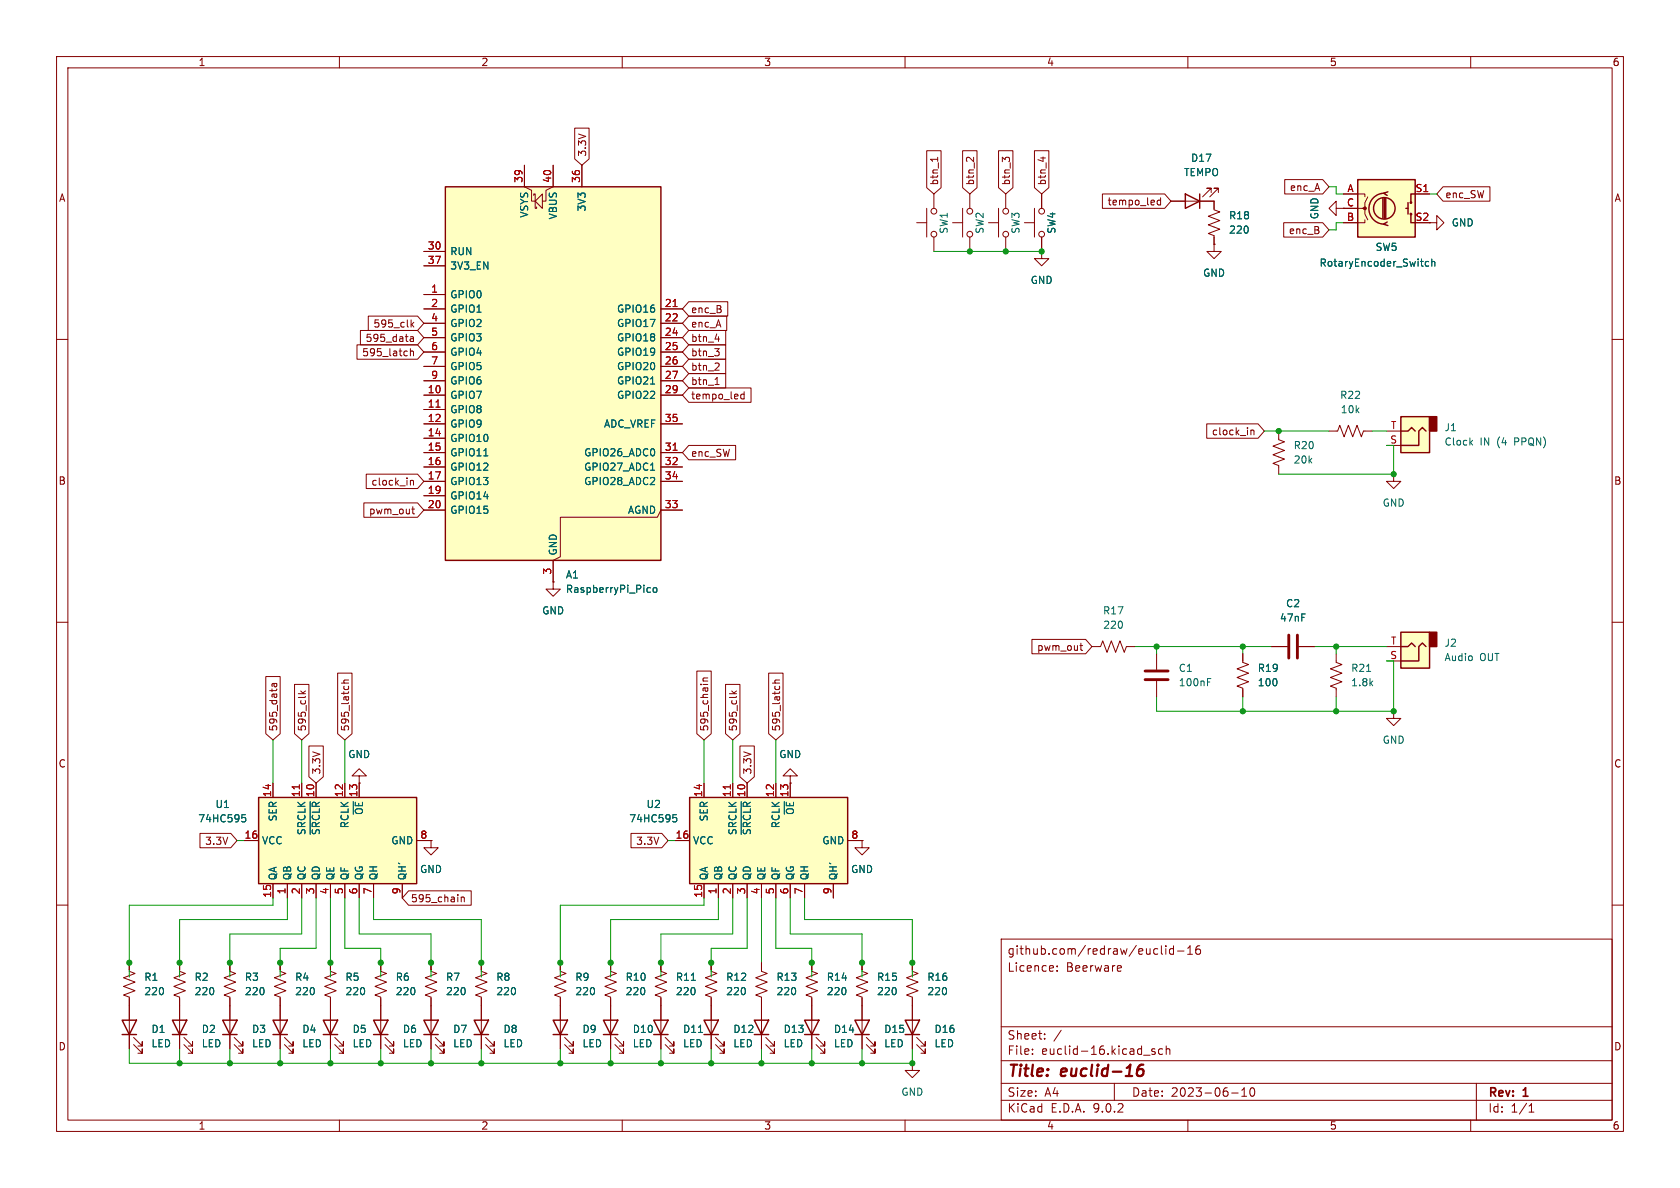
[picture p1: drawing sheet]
<svg xmlns="http://www.w3.org/2000/svg" width="297mm" height="210mm" viewBox="0 0 297 210" stroke-linecap="round" stroke-linejoin="round" font-family="sans-serif">
<g fill="none" stroke="#840000" stroke-width=".18">
<path d="M10 10h277v190h-277zM12 12h273v186h-273zM60 10v2M110 10v2M160 10v2M210 10v2M260 10v2M162.1 39.4h1.7M163.8 36.8v5.1M165.1 34.3v2.5M165.1 41.9v2.6M10 60h2"/>
<path d="M285 60h2M10 110h2M285 110h2M10 160h2M177 166h108v32h-108zM186.9 171.6v.1M186.9 170.8v.1M198 170.7l.2 .4-.7 .1M198.2 171.6l-.2 .1M205.3 167.2v1.3l.2 .2M206.1 167.2v.1M206.1 167.7v1"/>
<path d="M207.5 167.2v1.5M207.5 167.8l-.5-.1-.3 .3v.4l.2 .2h.6M208.2 168.1h1.1M210 168.7h.8M210 167.6l.4-.4v1.5M212.1 167.2a.59 .59 0 0 0-.7 .6v.6l.1 .2 .5 .1 .2-.1v-.5l-.1-.3h-.4l-.3 .3M285 160h2M60 198v2M110 198v2M160 198v2M177 194.5h108M177 191.5h108"/>
<path d="M177 187.5h108M177 181.5h108M182.5 186.3v.1M182.5 185.5v.1M184.7 183.6v.1M184.7 182.8v.1M187.6 182.1l-1.3 2M197 191.5v3M202.2 186.5h1.1M204.2 185.5l-.4-.1-.2 .2 .1 .2 .5 .2v.3h-.6M205.5 185.5l-.4-.1-.3 .3v.4l.2 .2h.5M206.2 185.5l.2-.1 .3 .1 .1 .9"/>
<path d="M206.2 184.9v1.5M210 198v2M217.7 193.2h1.2M219.5 193.8h.9M219.5 192.7l.5-.4v1.5M221.1 192.4l.2-.1a.81 .81 0 0 1 .6 .6 .81 .81 0 0 1-.3 .8l-.1 .1a.81 .81 0 0 1-.4-1.4zM260 198v2M261 191.5v6.5M270.3 196.6h.9M270.3 195.5l.4-.4v1.5"/>
<circle cx="165.1" cy="37.3" r=".51"/>
<circle cx="165.1" cy="41.4" r=".51"/>
</g>
<path d="M202.1 188.2a.91 .91 0 0 0-1 .9l-.1 .7 .1 .3a.66 .66 0 0 0 1-.3l.1-.4-.2-.3a.66 .66 0 0 0-1 .3" fill="none" stroke="#840000" stroke-width=".4"/>
<path d="M240 31.8h10.2v10.1h-10.2z" fill="#ffffc2"/>
<g fill="none" stroke="#840000" stroke-width=".25">
<path d="M240 31.8h10.2v10.1h-10.2zM244.5 35.1v3.5M244.7 34.2a2.73 2.73 0 0 0-2.7 2.7 2.73 2.73 0 0 0 2.7 2.7M244.7 35.1v3.5M245 35.1v3.5M245.2 39.2l-.6 .4 .8 .3M245.4 33.9l-.8 .3 .6 .3M248.5 36.8h.4M248.9 35.8v2M249.4 37.8v1.6h.8M250.2 34.3h-.8v1.5M66 180.3h2.6l-1.3 2.6z"/>
<path d="M66 182.9h2.6M74.9 180.3h2.6l-1.3 2.6zM74.9 182.9h2.6"/>
<circle cx="244.7" cy="36.8" r="1.9"/>
<circle cx="249.4" cy="35.8" r=".13"/>
<circle cx="249.4" cy="37.8" r=".13"/>
</g>
<g fill="none" stroke="#840000" stroke-width=".18">
<path d="M237.5 34.3h3.8v.5M237.5 36.8h3.8v1l.5 1.1M241.3 38.9v.5h-3.8M241.8 34.8l-.5 1v1h-.5M250.2 34.3h2.5M63.5 137.2h1.3l-1.3-1.3-1.3 1.3h1.3v1.2M63.5 138.4h.1M67.3 170.2v1.5l1 .4-2 .7 2 .8-2 .8 2 .7-2 .8 1 .4v9.1M76.2 170.2v1.5l1 .4-2 .7 2 .8-2 .8 2 .7-2 .8 1 .4v9.1M85.1 170.2v1.5l1 .4-2 .7 2 .8-2 .8 2 .7-2 .8 1 .4v1.5M68.1 184.7l1.5 1.5v-.8v.8h-.8M68.1 183.4l1.5 1.5v-.7v.7h-.8"/>
<path d="M77 184.7l1.5 1.5v-.8v.8h-.8M77 183.4l1.5 1.5v-.7v.7h-.8"/>
</g>
<circle cx="241.3" cy="36.8" r=".25" fill="#840000" stroke="#840000" stroke-width=".18"/>
<path d="M252.6 46.3l-.4-.1-.2 .3 .1 .5h.5M253.1 46.3l.2-.1 .3 .1 .1 .8M253.1 45.8v1.3" fill="none" stroke="#006464" stroke-width=".18"/>
<path d="M78.7 33h38.1v66.1h-38.1z" fill="#ffffc2"/>
<path d="M78.7 33h38.1v66.1h-38.1zM39.4 180.3h2.5l-1.3 2.6zM39.4 182.9h2.5M48.3 180.3h2.5l-1.3 2.6zM48.3 182.9h2.5" fill="none" stroke="#840000" stroke-width=".25"/>
<g fill="none" stroke="#840000" stroke-width=".18">
<path d="M92.7 29.2v3.8l1.3 .7v1.9h.6M94.4 34.5v-.2h.2v2.5h.3v-.2M94.6 35.6l1.3-1.3v2.5zM97.8 29.2v3.8l-1.3 .7v1.9h-.6M102.9 29.2v3.8M74.9 44.5h3.8M74.9 47h3.8M74.9 52.1h3.8M74.9 54.6h3.8M74.9 57.2h3.8M74.9 59.7h3.8M116.8 54.6h3.8"/>
<path d="M116.8 57.2h3.8M116.8 59.7h3.8M74.9 62.2h3.8M74.9 64.8h3.8M74.9 67.3h3.8M74.9 69.9h3.8M74.9 72.4h3.8M74.9 74.9h3.8M74.9 77.5h3.8M116.8 62.2h3.8M116.8 64.8h3.8M116.8 67.3h3.8"/>
<path d="M116.8 69.9h3.8M116.8 74.9h3.8M226.1 76.2v1.5l1 .4-2.1 .8 2.1 .7-2.1 .8 2.1 .8-2.1 .7 1.1 .4v1.5M234.9 76.2h1.6l.4-1 .7 2 .8-2 .7 2 .8-2 .8 2 .3-1h1.6M74.9 80h3.8M74.9 82.6h3.8M74.9 85.1h3.8M74.9 87.6h3.8M74.9 90.2h3.8M116.8 80h3.8M116.8 82.6h3.8M116.8 85.1h3.8"/>
<path d="M120.6 90.2h-3.8l-.6 1.2h-17.1v7l-1.3 .7v3.8M97.8 102.9v1.2h1.3l-1.3 1.3-1.3-1.3h1.3M97.8 102.9h.1M219.7 115.6v1.5l1 .4-2 .7 2 .8-2 .8 2 .7-2 .8 1 .4v1.5M224.8 114.3h2.8M229.6 114.3h2.8M40.6 170.2v1.5l1.1 .4-2.1 .7 2.1 .8-2.1 .8 2.1 .7-2.1 .8 1 .4v9.1M49.5 170.2v1.5l1 .4-2 .7 2 .8-2 .8 2 .7-2 .8 1 .4v9.1M41.4 184.7l1.5 1.5v-.8v.8h-.7M41.4 183.4l1.5 1.5v-.7v.7h-.7M50.3 184.7l1.5 1.5v-.8v.8h-.7M50.3 183.4l1.5 1.5v-.7v.7h-.7"/>
</g>
<path d="M119 54.2h.7M77.1 72h.7M119 79.6h.7" fill="none" stroke="#a90000" stroke-width=".18"/>
<path d="M115 67.9h.7M85.5 80.6h.8M115 83.1h.7M114.6 103.9h.4M115 104.7h-.4M115.6 103.9h.3l.2 .2v.4l-.2 .2h-.3l-.1-.2z" fill="none" stroke="#006464" stroke-width=".18"/>
<path d="M227.8 112.3v4M229.4 112.3v4" fill="none" stroke="#840000" stroke-width=".51"/>
<path d="M247.6 111.8h5.1v6.3h-5.1z" fill="#ffffc2"/>
<path d="M252.7 111.8h1.3v2.5h-1.3z" fill="#840000" stroke="#840000" stroke-width=".25"/>
<path d="M209.5 34.3l2.6 1.3-2.6 1.2zM212.1 34.3v2.5M247.6 111.8h5.1v6.3h-5.1zM247.6 114.3h1.3l.7-.6 .6 .6M252.1 114.3l-.6-.6-.7 .6v2.5h-3.2" fill="none" stroke="#840000" stroke-width=".25"/>
<g fill="none" stroke="#840000" stroke-width=".18">
<path d="M168.4 39.4h1.8M170.2 36.8v5.1M171.4 34.3v2.5M207 35.6h7.6v1.5l1 .4-2 .7 2 .8-2 .8 2 .7-2 .8 1 .4v1.5M214.1 34v-.7h-.7h.7l-1.5 1.5M215.4 34v-.7h-.8h.8l-1.5 1.5M236.2 36.8v-1.2l-1.3 1.2 1.3 1.3v-1.3h1.3M171.4 41.9v2.6M214.6 43.2v1.3h1.3l-1.3 1.2-1.2-1.2h1.2M214.6 43.2h.1M245.1 116.8h2.5M245.1 114.3h2.5"/>
<circle cx="171.5" cy="37.3" r=".51"/>
<circle cx="171.5" cy="41.4" r=".51"/>
</g>
<path d="M121.9 141h28v15.2h-28z" fill="#ffffc2"/>
<path d="M121.9 141h28v15.2h-28zM21.6 180.3h2.5l-1.2 2.6zM21.6 182.9h2.5M30.5 180.3h2.5l-1.3 2.6zM30.5 182.9h2.5M124.5 180.3h2.5l-1.3 2.6zM124.5 182.9h2.5M133.3 180.3h2.6l-1.3 2.6zM133.3 182.9h2.6M142.2 180.3h2.6l-1.3 2.6zM142.2 182.9h2.6" fill="none" stroke="#840000" stroke-width=".25"/>
<g fill="none" stroke="#840000" stroke-width=".18">
<path d="M174.8 39.4h1.7M176.5 36.8v5.1M177.8 34.3v2.5M181.1 39.4h1.8M182.9 36.8v5.1M184.1 34.3v2.5M252.7 39.4h1.3v-1.3l1.3 1.3-1.3 1.2v-1.2M177.8 41.9v2.6M184.1 44.5v1.2h1.3l-1.3 1.3-1.2-1.3h1.2M184.1 44.5h.1M184.1 41.9v2.6M246.4 83.8v1.3h1.2l-1.2 1.3-1.3-1.3h1.3"/>
<path d="M246.4 83.8h.1M124.5 138.4v2.6M129.5 138.4v2.6M132.1 138.4v2.6M137.2 138.4v2.6M139.7 138.4v2.6M76.2 148.6v1.3h1.3l-1.3 1.2-1.3-1.2h1.3M76.2 148.6h.1M119.4 148.6h2.5M124.5 156.2v2.6M127 156.2v2.6M129.5 156.2v2.6"/>
<path d="M132.1 156.2v2.6M134.6 156.2v2.6M137.2 156.2v2.6M139.7 156.2v2.6M142.2 156.2v2.6M147.3 156.2v2.6M149.9 148.6h2.5M22.9 170.2v1.5l1 .4-2.1 .7 2.1 .8-2.1 .8 2.1 .7-2.1 .8 1.1 .4v9.1M31.7 170.2v1.5l1.1 .4-2.1 .7 2.1 .8-2.1 .8 2.1 .7-2.1 .8 1 .4v9.1M99.1 170.2v1.5l1 .4-2.1 .7 2.1 .8-2.1 .8 2.1 .7-2.1 .8 1.1 .4v1.5M107.9 170.2v1.5l1.1 .4-2.1 .7 2.1 .8-2.1 .8 2.1 .7-2.1 .8 1 .4v1.5M125.7 170.2v1.5l1 .4-2 .7 2 .8-2 .8 2 .7-2 .8 1 .4v9.1"/>
<path d="M134.6 170.2v1.5l1 .4-2 .7 2 .8-2 .8 2 .7-2 .8 1 .4v9.1M143.5 170.2v1.5l1 .4-2 .7 2 .8-2 .8 2 .7-2 .8 1 .4v9.1M23.6 184.7l1.5 1.5v-.8v.8h-.7M23.6 183.4l1.5 1.5v-.7v.7h-.7M32.5 184.7l1.5 1.5v-.8v.8h-.7M32.5 183.4l1.5 1.5v-.7v.7h-.7M126.5 184.7l1.5 1.5v-.8v.8h-.7M126.5 183.4l1.5 1.5v-.7v.7h-.7M135.4 184.7l1.5 1.5v-.8v.8h-.8M135.4 183.4l1.5 1.5v-.7v.7h-.8M144.3 184.7l1.5 1.5v-.8v.8h-.8M144.3 183.4l1.5 1.5v-.7v.7h-.8"/>
<circle cx="177.8" cy="37.3" r=".51"/>
<circle cx="184.2" cy="37.3" r=".51"/>
<circle cx="177.8" cy="41.4" r=".51"/>
<circle cx="184.2" cy="41.4" r=".51"/>
</g>
<path d="M129.1 138.7v.8" fill="none" stroke="#a90000" stroke-width=".18"/>
<path d="M119 144h.6M119.1 144.5h.3l.3 .2-.1 .5-.5 .1M131 141.7v5.8" fill="none" stroke="#006464" stroke-width=".18"/>
<path d="M247.6 73.7h5.1v6.3h-5.1z" fill="#ffffc2"/>
<path d="M252.7 73.7h1.3v2.5h-1.3z" fill="#840000" stroke="#840000" stroke-width=".25"/>
<g fill="none" stroke="#840000" stroke-width=".25">
<path d="M247.6 73.7h5.1v6.3h-5.1zM247.6 76.2h1.3l.7-.6 .6 .6M252.1 76.2l-.6-.6-.7 .6v2.5h-3.2M57.1 180.3h2.6l-1.3 2.6zM57.1 182.9h2.6M83.8 180.3h2.6l-1.3 2.6zM83.8 182.9h2.6M97.8 180.3h2.5l-1.2 2.6zM97.8 182.9h2.5M106.7 180.3h2.5l-1.3 2.6zM106.7 182.9h2.5M151.1 180.3h2.6l-1.3 2.6z"/>
<path d="M151.1 182.9h2.6M160 180.3h2.6l-1.3 2.6zM160 182.9h2.6"/>
</g>
<g fill="none" stroke="#840000" stroke-width=".18">
<path d="M245.1 78.7h2.5M245.1 76.2h2.5M193 114.3h1.6l.3-1 .8 2 .8-2 .7 2 .8-2 .8 2 .3-1h1.6M204.5 115.6v2.8M236.2 115.6v1.5l1 .4-2 .7 2 .8-2 .8 2 .7-2 .8 1 .4v1.5M139.7 137.2h1.3l-1.3-1.3-1.3 1.3h1.3v1.2M139.7 138.4h.1M204.5 120.4v2.8M246.4 125.7v1.3h1.2l-1.2 1.3-1.3-1.3h1.3M246.4 125.7h.1M152.4 148.6v1.3h1.3l-1.3 1.2-1.3-1.2h1.3M152.4 148.6h.1"/>
<path d="M58.4 170.2v1.5l1 .4-2 .7 2 .8-2 .8 2 .7-2 .8 1 .4v9.1M85.1 177.8v7.6M99.1 177.8v7.6M107.9 177.8v7.6M152.4 170.2v1.5l1 .4-2 .7 2 .8-2 .8 2 .7-2 .8 1 .4v9.1M161.3 170.2v1.5l1 .4-2 .7 2 .8-2 .8 2 .7-2 .8 1 .4v9.1M59.2 184.7l1.5 1.5v-.8v.8h-.8M59.2 183.4l1.5 1.5v-.7v.7h-.8M85.9 184.7l1.5 1.5v-.8v.8h-.8M85.9 183.4l1.5 1.5v-.7v.7h-.8M99.8 184.7l1.5 1.5v-.8v.8h-.7M99.8 183.4l1.5 1.5v-.7v.7h-.7"/>
<path d="M108.7 184.7l1.5 1.5v-.8v.8h-.7M108.7 183.4l1.5 1.5v-.7v.7h-.7M153.2 184.7l1.5 1.5v-.8v.8h-.8M153.2 183.4l1.5 1.5v-.7v.7h-.8M161.3 188v1.2h1.3l-1.3 1.3-1.3-1.3h1.3M161.3 188h.1M162.1 184.7l1.5 1.5v-.8v.8h-.8M162.1 183.4l1.5 1.5v-.7v.7h-.8"/>
</g>
<path d="M260 78.2l.3 .5M260.3 77.8l-.4 .5M213.5 120h.6M241.6 118.7h.7M213.5 120.6h.4" fill="none" stroke="#006464" stroke-width=".18"/>
<path d="M202.4 118.6h4.1M202.4 120.1h4.1" fill="none" stroke="#840000" stroke-width=".51"/>
<path d="M45.7 141h28v15.2h-28z" fill="#ffffc2"/>
<path d="M45.7 141h28v15.2h-28zM115.6 180.3h2.5l-1.3 2.6zM115.6 182.9h2.5" fill="none" stroke="#840000" stroke-width=".25"/>
<g fill="none" stroke="#840000" stroke-width=".18">
<path d="M92.7 29.2v3.8M97.8 29.2v3.8M101.6 22.7h2.5v5.4l-1.2 1.1-1.3-1.1zM102.9 29.2v3.8M163.8 26.6h2.6v6.6l-1.3 1.1-1.3-1.1zM165.8 27.8v.7M165.8 28.2h-1.3l.2 .1M170.2 26.6h2.5v6.6l-1.3 1.1-1.2-1.1zM172.1 27.8v.8l-.7-.7-.3-.1-.2 .1M176.5 26.6h2.6v6.6l-1.3 1.1-1.3-1.1zM177.7 28.2l-.5-.4v.8M177.7 27.9l.2-.1 .5 .1"/>
<path d="M182.9 26.6h2.5v6.6l-1.3 1.1-1.2-1.1zM184.1 34.3v2.5M184.4 27.7v.8M194.9 34.3h11l1.1 1.3-1.1 1.2h-11zM205.2 35v1.2M205.2 35.4h-.4l-.2 .2 .1 .6h.5M207 35.6h2.5M212.1 35.6h2.5v1.2M226.9 39.4h6.9l1.1 1.2-1.1 1.3h-6.9zM227.1 31.7h6.7l1.1 1.3-1.1 1.3h-6.7zM237.5 34.3h2.5M237.5 36.8h2.5"/>
<path d="M237.5 39.4h2.5M250.2 34.3h2.5M255.1 33h8.3v2.6h-8.3l-1.1-1.3zM63.7 58.4h10.1l1.1 1.3-1.1 1.3h-10.1zM65.1 55.9h8.7l1.1 1.3-1.1 1.2h-8.7zM72.6 59.6h.4l.1 .8M72.7 56.6v1.2M72.8 57.3l.4 .5M73.1 59.8l-.4 .1-.2 .2 .2 .3 .4-.1M73.2 57l-.5 .5M74.9 44.5h3.8M74.9 47h3.8"/>
<path d="M74.9 52.1h3.8M74.9 54.6h3.8M74.9 57.2h3.8M74.9 59.7h3.8M116.8 54.6h3.8M116.8 57.2h3.8M116.8 59.7h3.8M121.8 58.4h6.5v2.6h-6.5l-1.2-1.3zM121.8 53.3h6.9v2.6h-6.9l-1.2-1.3zM121.8 55.9h6.7v2.5h-6.7l-1.2-1.2zM126.4 59.9h.8M184.1 44.5h.1"/>
<path d="M184.1 41.9v2.6M214.6 43.2h.1M214.6 41.9v1.3M63.1 61h10.7l1.1 1.2-1.1 1.3h-10.7zM72.6 61.6v1.3M72.6 62.2l.1-.1h.3l.1 .8M74.9 62.2h3.8M74.9 64.8h3.8M74.9 67.3h3.8M74.9 69.9h3.8M74.9 72.4h3.8M74.9 74.9h3.8"/>
<path d="M74.9 77.5h3.8M116.8 62.2h3.8M116.8 64.8h3.8M116.8 67.3h3.8M116.8 69.9h3.8M116.8 74.9h3.8M121.8 61h6.5v2.5h-6.5l-1.2-1.3zM121.8 68.6h11v2.5h-11l-1.2-1.2zM121.8 63.5h6.5v2.5h-6.5l-1.2-1.2zM121.8 66h6.5v2.6h-6.5l-1.2-1.3zM121.8 78.7h8.3v2.6h-8.3l-1.2-1.3zM126.4 61.6h.7l-.4 .5"/>
<path d="M126.4 68h.7M126.7 66.9l.1-.2v1.3M127 62.2l.1 .2-.1 .4M127 64.2l.1 .2v.3l-.7 .7h.7M131.6 69.3v1.2M131.6 69.7h-.4l-.3 .2 .2 .6h.5M213.3 74.9h9.1l1.1 1.3-1.1 1.3h-9.1zM221.1 76v.9M221.1 76.1l.2-.1 .3 .1 .1 .8M64.3 88.9h9.5l1.1 1.3-1.1 1.2h-9.5zM64.7 83.8h9.1l1.1 1.3-1.1 1.3h-9.1zM72.6 84.9v.9"/>
<path d="M72.6 85l.1-.1 .3 .1 .1 .8M72.8 90h.5M73 89.6v1.1l.3 .1M74.9 80h3.8M74.9 82.6h3.8M74.9 85.1h3.8M74.9 87.6h3.8M74.9 90.2h3.8M97.8 99.1v3.8M116.8 80h3.8M116.8 82.6h3.8M116.8 85.1h3.8"/>
<path d="M116.8 90.2h3.8M47 119.6h2.5v10.1l-1.2 1.1-1.3-1.1zM59.7 119h2.5v10.7l-1.2 1.1-1.3-1.1zM97.8 102.9h.1M123.2 118.6h2.5v11.1l-1.2 1.1-1.3-1.1zM125.1 119.8l-.8 .1v.3l.1 .2M135.9 119h2.5v10.7l-1.2 1.1-1.3-1.1zM182.4 113h9.5l1.1 1.3-1.1 1.3h-9.5zM190.9 114.1h.5M191.1 113.7v1.1l.3 .2M219.7 115.6v1.2M224.8 114.3h2.8"/>
<path d="M229.6 114.3h2.8M48.3 138.4v2.6M48.4 120.8v.4l.2 .2 .3-.2v-.4M48.9 120.8l-.8 .1v.5M52.1 121h2.5v8.7l-1.3 1.1-1.2-1.1zM52.7 122.6h1.3M53.2 122.1l.4 .5M53.3 138.4v2.6M54 122.1l-.5 .4M54.6 131.9h2.6v5.4l-1.3 1.1-1.3-1.1zM55.9 138.4v2.6M60.4 120.8h1.2"/>
<path d="M61 138.4v2.6M61.6 120.2l-.8 .1v.3l.1 .2M63.5 138.4h.1M63.5 138.4v2.6M124.3 120.4h.8M124.5 138.4v2.6M128.3 121h2.5v8.7l-1.3 1.1-1.2-1.1zM128.9 122.6h1.3M129.4 122.1l.4 .5M129.5 138.4v2.6M130.2 122.1l-.5 .4M130.8 131.9h2.6v5.4l-1.3 1.1-1.3-1.1z"/>
<path d="M132.1 138.4v2.6M136.6 120.8h1.2M137.2 138.4v2.6M137.8 120.2l-.8 .1v.3l.1 .2M139.7 138.4h.1M139.7 138.4v2.6M219.7 121.9v1.3M35.4 147.3h5.4l1.1 1.3-1.1 1.3h-5.4zM43.2 148.6h2.5M48.3 156.2v2.6M50.8 156.2v2.6M53.3 156.2v2.6"/>
<path d="M55.9 156.2v2.6M58.4 156.2v2.6M61 156.2v2.6M63.5 156.2v2.6M66 156.2v2.6M71.1 156.2v2.6M72.2 157.5h11.1v2.5h-11.1l-1.1-1.2zM73.7 148.6h2.5M76.2 148.6h.1M81.5 158.7l.2-.1h.3l.1 .8M81.5 158.6v.8M111.6 147.3h5.4l1.1 1.3-1.1 1.3h-5.4z"/>
<path d="M119.4 148.6h2.5M124.5 156.2v2.6M127 156.2v2.6M129.5 156.2v2.6M132.1 156.2v2.6M134.6 156.2v2.6M137.2 156.2v2.6M139.7 156.2v2.6M142.2 156.2v2.6M147.3 156.2v2.6M149.9 148.6h2.5M152.4 148.6h.1"/>
<path d="M22.9 170.2v1.3M22.9 176.5v3.8M31.7 170.2v1.3M31.7 176.5v3.8M40.6 170.2v1.3M40.6 176.5v3.8M49.5 170.2v1.3M49.5 176.5v3.8M58.4 170.2v1.3M58.4 176.5v3.8M67.3 170.2v1.3M67.3 176.5v3.8"/>
<path d="M76.2 170.2v1.3M76.2 176.5v3.8M85.1 170.2v1.3M85.1 176.5v3.8M99.1 170.2v1.3M99.1 176.5v3.8M107.9 170.2v1.3M107.9 176.5v3.8M116.8 170.2v1.5l1.1 .4-2.1 .7 2.1 .8-2.1 .8 2.1 .7-2.1 .8 1 .4v9.1M125.7 170.2v1.3M125.7 176.5v3.8M134.6 170.2v1.3"/>
<path d="M134.6 176.5v3.8M143.5 170.2v1.3M143.5 176.5v3.8M152.4 170.2v1.3M152.4 176.5v3.8M161.3 170.2v1.3M161.3 176.5v3.8M22.9 182.9v2.5M31.7 182.9v2.5M40.6 182.9v2.5M49.5 182.9v2.5M58.4 182.9v2.5"/>
<path d="M67.3 182.9v2.5M76.2 182.9v2.5M85.1 182.9v2.5M99.1 182.9v2.5M107.9 182.9v2.5M117.6 184.7l1.5 1.5v-.8v.8h-.7M117.6 183.4l1.5 1.5v-.7v.7h-.7M125.7 182.9v2.5M134.6 182.9v2.5M143.5 182.9v2.5M152.4 182.9v2.5M161.3 182.9v2.5"/>
</g>
<path d="M119 54.2h.7M77.1 72h.7M119 79.6h.7M52.9 138.7v.8M129.1 138.7v.8" fill="none" stroke="#a90000" stroke-width=".18"/>
<g fill="none" stroke="#006464" stroke-width=".18">
<path d="M252.6 46.3l-.4-.1-.2 .3 .1 .5h.5M253.1 46.3l.2-.1 .3 .1 .1 .8M253.1 45.8v1.3M115 67.9h.7M85.5 80.6h.8M115 83.1h.7M114.6 103.9h.4M115 104.7h-.4M115.6 103.9h.3l.2 .2v.4l-.2 .2h-.3l-.1-.2zM42.8 144h.6M42.9 144.5h.3l.3 .2-.2 .5-.4 .1M54.8 141.7v5.8"/>
<path d="M119 144h.6M119.1 144.5h.3l.3 .2-.1 .5-.5 .1M131 141.7v5.8M122.2 173.3h.7M123.5 182.5h.7"/>
</g>
<g fill="none" stroke="#009600" stroke-width=".18">
<path d="M234.9 33h1.3v1.3h1.3M237.5 39.4h-1.3v1.2h-1.3M252.7 34.3h1.3M165.1 44.5h19M223.5 76.2h11.4M242.6 76.2h2.5M245.1 78.7h1.3v5.1h-20.3M200.7 114.3h24.1M204.5 114.3v1.3M219.7 114.3v1.3M232.4 114.3h12.7M236.2 114.3v1.3"/>
<path d="M245.1 116.8h1.3v8.9h-41.9v-2.5M48.3 130.8v7.6M53.3 130.8v7.6M61 130.8v7.6M124.5 130.8v7.6M129.5 130.8v7.6M137.2 130.8v7.6M219.7 123.2v2.5M236.2 123.2v2.5M41.9 148.6h1.3M48.3 158.8v1.2h-25.4v12.7M50.8 158.8v3.8h-19.1v10.1"/>
<path d="M53.3 158.8v6.3h-12.7v7.6M55.9 158.8v8.8h-6.4v5.1M58.4 158.8v13.9M61 158.8v8.8h6.3v5.1M63.5 158.8v6.3h12.7v7.6M66 158.8v3.8h19.1v10.1M118.1 148.6h1.3M124.5 158.8v1.2h-25.4v12.7M127 158.8v3.8h-19.1v10.1M129.5 158.8v6.3h-12.7v7.6M132.1 158.8v8.8h-6.4v5.1M134.6 158.8v11.4"/>
<path d="M137.2 158.8v8.8h6.3v5.1M139.7 158.8v6.3h12.7v7.6M142.2 158.8v3.8h19.1v10.1M22.9 185.4v2.6h138.4v-2.6M31.7 185.4v2.6M40.6 185.4v2.6M49.5 185.4v2.6M58.4 185.4v2.6M67.3 185.4v2.6M76.2 185.4v2.6M85.1 185.4v2.6M99.1 185.4v2.6"/>
<path d="M107.9 185.4v2.6M116.8 185.4v2.6M125.7 185.4v2.6M134.6 185.4v2.6M143.5 185.4v2.6M152.4 185.4v2.6"/>
</g>
<g fill="#009600" stroke="#009600" stroke-width=".18">
<circle cx="99.1" cy="188" r=".46"/>
<circle cx="85.1" cy="188" r=".46"/>
<circle cx="67.3" cy="188" r=".46"/>
<circle cx="76.2" cy="188" r=".46"/>
<circle cx="99.1" cy="170.2" r=".46"/>
<circle cx="85.1" cy="170.2" r=".46"/>
<circle cx="67.3" cy="170.2" r=".46"/>
<circle cx="76.2" cy="170.2" r=".46"/>
<circle cx="31.7" cy="188" r=".46"/>
<circle cx="40.6" cy="188" r=".46"/>
<circle cx="58.4" cy="188" r=".46"/>
<circle cx="49.5" cy="188" r=".46"/>
<circle cx="40.6" cy="170.2" r=".46"/>
<circle cx="49.5" cy="170.2" r=".46"/>
<circle cx="31.7" cy="170.2" r=".46"/>
<circle cx="58.4" cy="170.2" r=".46"/>
<circle cx="116.8" cy="188" r=".46"/>
<circle cx="107.9" cy="188" r=".46"/>
<circle cx="125.7" cy="170.2" r=".46"/>
<circle cx="125.7" cy="188" r=".46"/>
<circle cx="107.9" cy="170.2" r=".46"/>
<circle cx="116.8" cy="170.2" r=".46"/>
<circle cx="171.4" cy="44.5" r=".46"/>
<circle cx="177.8" cy="44.5" r=".46"/>
<circle cx="184.1" cy="44.5" r=".46"/>
<circle cx="22.9" cy="170.2" r=".46"/>
<circle cx="134.6" cy="188" r=".46"/>
<circle cx="143.5" cy="188" r=".46"/>
<circle cx="143.5" cy="170.2" r=".46"/>
<circle cx="152.4" cy="188" r=".46"/>
<circle cx="161.3" cy="188" r=".46"/>
<circle cx="236.2" cy="125.7" r=".46"/>
<circle cx="219.7" cy="114.3" r=".46"/>
<circle cx="161.3" cy="170.2" r=".46"/>
<circle cx="152.4" cy="170.2" r=".46"/>
<circle cx="236.2" cy="114.3" r=".46"/>
<circle cx="246.4" cy="83.8" r=".46"/>
<circle cx="246.4" cy="125.7" r=".46"/>
<circle cx="204.5" cy="114.3" r=".46"/>
<circle cx="219.7" cy="125.7" r=".46"/>
<circle cx="226.1" cy="76.2" r=".46"/>
</g>
<g font-size="2.8" fill="#840000">
<text x="178" y="190.9">Title:</text>
<text x="187.7" y="190.9">euclid-16</text>
</g>
<g font-size="2.1" fill="#840000">
<text x="178" y="172">Licence:</text>
<text x="178" y="169">github.com/redraw/euclid-16</text>
<text x="188.4" y="172">Beerware</text>
<text x="178" y="184">Sheet:</text>
<text x="178" y="186.7">File:</text>
<text x="184.1" y="186.7">euclid-16.kicad_sch</text>
<text x="178" y="196.9">KiCad</text>
<text x="178" y="194.1">Size:</text>
<text x="184.7" y="194.1">A4</text>
<text x="185.7" y="196.9">E.D.A.</text>
<text x="193.3" y="196.9">9.0.2</text>
<text x="200" y="194.1">Date:</text>
<text x="207" y="194.1">2023-06-10</text>
<text x="263" y="194.3">Rev:</text>
<text x="263" y="196.9">Id:</text>
<text x="267.1" y="196.9">1/1</text>
<text x="269.4" y="194.3">1</text>
</g>
<g font-size="1.8" fill="#840000">
<text x="35" y="11.9">1</text>
<text x="85" y="11.9">2</text>
<text x="135" y="11.9">3</text>
<text x="185" y="11.9">4</text>
<text x="235" y="11.9">5</text>
<text x="285" y="11.9">6</text>
<text x="103.8" y="27.8" transform="rotate(-90 103.8 27.8)">3.3V</text>
<text x="10.3" y="35.9">A</text>
<text x="166.1" y="32.9" transform="rotate(-90 166.1 32.9)">btn_1</text>
<text x="172.4" y="32.9" transform="rotate(-90 172.4 32.9)">btn_2</text>
<text x="178.8" y="32.9" transform="rotate(-90 178.8 32.9)">btn_3</text>
<text x="185.1" y="32.9" transform="rotate(-90 185.1 32.9)">btn_4</text>
<text x="227.9" y="34">enc_A</text>
<text x="255.4" y="35.2">enc_SW</text>
<text x="285.3" y="35.9">A</text>
<text x="195.7" y="36.5">tempo_led</text>
<text x="227.8" y="41.6">enc_B</text>
<text x="65.9" y="58.1">595_clk</text>
<text x="122.1" y="55.6">enc_B</text>
<text x="122.1" y="58.1">enc_A</text>
<text x="63.9" y="63.2">595_latch</text>
<text x="64.5" y="60.6">595_data</text>
<text x="122.1" y="60.6">btn_4</text>
<text x="122.1" y="63.2">btn_3</text>
<text x="122.1" y="65.7">btn_2</text>
<text x="122.1" y="70.8">tempo_led</text>
<text x="122.1" y="68.3">btn_1</text>
<text x="214.1" y="77.2">clock_in</text>
<text x="122.1" y="81">enc_SW</text>
<text x="10.3" y="85.9">B</text>
<text x="65.6" y="86">clock_in</text>
<text x="285.3" y="85.9">B</text>
<text x="65.1" y="91.1">pwm_out</text>
<text x="183.2" y="115.3">pwm_out</text>
<text x="49.2" y="129.4" transform="rotate(-90 49.2 129.4)">595_data</text>
<text x="54.3" y="129.4" transform="rotate(-90 54.3 129.4)">595_clk</text>
<text x="61.9" y="129.4" transform="rotate(-90 61.9 129.4)">595_latch</text>
<text x="125.4" y="129.4" transform="rotate(-90 125.4 129.4)">595_chain</text>
<text x="130.5" y="129.4" transform="rotate(-90 130.5 129.4)">595_clk</text>
<text x="138.1" y="129.4" transform="rotate(-90 138.1 129.4)">595_latch</text>
<text x="10.3" y="135.9">C</text>
<text x="56.8" y="137" transform="rotate(-90 56.8 137)">3.3V</text>
<text x="133" y="137" transform="rotate(-90 133 137)">3.3V</text>
<text x="285.3" y="135.9">C</text>
<text x="36.2" y="149.5">3.3V</text>
<text x="112.4" y="149.5">3.3V</text>
<text x="72.5" y="159.7">595_chain</text>
<text x="10.3" y="185.9">D</text>
<text x="285.3" y="185.9">D</text>
<text x="35" y="199.9">1</text>
<text x="85" y="199.9">2</text>
<text x="135" y="199.9">3</text>
<text x="185" y="199.9">4</text>
<text x="235" y="199.9">5</text>
<text x="285" y="199.9">6</text>
</g>
<g font-size="1.8" fill="#006464">
<text x="210.5" y="28.8">D17</text>
<text x="209.2" y="31.3">TEMPO</text>
<text x="93.6" y="38.6" transform="rotate(-90 93.6 38.6)">VSYS</text>
<text x="98.7" y="38.9" transform="rotate(-90 98.7 38.9)">VBUS</text>
<text x="103.7" y="37.5" transform="rotate(-90 103.7 37.5)">3V3</text>
<text x="167.7" y="41.4" transform="rotate(-90 167.7 41.4)">SW1</text>
<text x="174.1" y="41.4" transform="rotate(-90 174.1 41.4)">SW2</text>
<text x="180.4" y="41.4" transform="rotate(-90 180.4 41.4)">SW3</text>
<text x="186.8" y="41.4" transform="rotate(-90 186.8 41.4)">SW4</text>
<text x="217.2" y="41.5">220</text>
<text x="217.2" y="39">R18</text>
<text x="233.3" y="38.9" transform="rotate(-90 233.3 38.9)">GND</text>
<text x="256.5" y="40.2">GND</text>
<text x="79.5" y="45.3">RUN</text>
<text x="79.5" y="47.9">3V3_EN</text>
<text x="233.2" y="47.3">RotaryEncoder_Switch</text>
<text x="243.1" y="44.6">SW5</text>
<text x="79.5" y="52.9">GPIO0</text>
<text x="182.1" y="50.4">GND</text>
<text x="212.6" y="49.1">GND</text>
<text x="79.5" y="55.5">GPIO1</text>
<text x="79.5" y="58">GPIO2</text>
<text x="109" y="55.5">GPIO16</text>
<text x="109" y="58">GPIO17</text>
<text x="79.5" y="60.6">GPIO3</text>
<text x="79.5" y="63.1">GPIO4</text>
<text x="79.5" y="65.6">GPIO5</text>
<text x="109" y="60.6">GPIO18</text>
<text x="109" y="63.1">GPIO19</text>
<text x="109" y="65.6">GPIO20</text>
<text x="79.5" y="68.2">GPIO6</text>
<text x="79.5" y="70.7">GPIO7</text>
<text x="109" y="68.2">GPIO21</text>
<text x="109" y="70.7">GPIO22</text>
<text x="236.8" y="70.7">R22</text>
<text x="79.5" y="73.3">GPIO8</text>
<text x="79.5" y="75.8">GPIO9</text>
<text x="106.7" y="75.8">ADC_VREF</text>
<text x="236.9" y="73.3">10k</text>
<text x="255.3" y="76.4">J1</text>
<text x="79.5" y="78.3">GPIO10</text>
<text x="79.5" y="80.9">GPIO11</text>
<text x="79.5" y="83.4">GPIO12</text>
<text x="103.2" y="80.9">GPIO26_ADC0</text>
<text x="103.2" y="83.4">GPIO27_ADC1</text>
<text x="228.6" y="82.1">20k</text>
<text x="228.6" y="79.6">R20</text>
<text x="255.3" y="79">Clock</text>
<text x="261.7" y="79">IN</text>
<text x="264.8" y="79">(4</text>
<text x="268" y="79">PPQN)</text>
<text x="79.5" y="86">GPIO13</text>
<text x="79.5" y="88.5">GPIO14</text>
<text x="103.2" y="86">GPIO28_ADC2</text>
<text x="244.3" y="89.8">GND</text>
<text x="79.5" y="91">GPIO15</text>
<text x="110.9" y="91">AGND</text>
<text x="98.7" y="98.3" transform="rotate(-90 98.7 98.3)">GND</text>
<text x="99.9" y="102.5">A1</text>
<text x="99.9" y="105">RaspberryPi_Pico</text>
<text x="227.3" y="107.5">C2</text>
<text x="95.8" y="108.8">GND</text>
<text x="194.9" y="108.8">R17</text>
<text x="194.9" y="111.4">220</text>
<text x="226.2" y="110.1">47nF</text>
<text x="208.3" y="119">C1</text>
<text x="222.3" y="119">R19</text>
<text x="238.8" y="119">R21</text>
<text x="255.3" y="114.5">J2</text>
<text x="255.3" y="117.1">Audio</text>
<text x="261.6" y="117.1">OUT</text>
<text x="208.3" y="121.5">100nF</text>
<text x="222.3" y="121.5">100</text>
<text x="238.8" y="121.5">1.8k</text>
<text x="244.3" y="131.7">GND</text>
<text x="61.5" y="134.2">GND</text>
<text x="137.7" y="134.2">GND</text>
<text x="38" y="143">U1</text>
<text x="114.2" y="143">U2</text>
<text x="34.9" y="145.6">74HC595</text>
<text x="46.2" y="149.5">VCC</text>
<text x="49.1" y="145.3" transform="rotate(-90 49.1 145.3)">SER</text>
<text x="54.2" y="147.7" transform="rotate(-90 54.2 147.7)">SRCLK</text>
<text x="56.7" y="147.7" transform="rotate(-90 56.7 147.7)">~{SRCLR}</text>
<text x="61.8" y="146.5" transform="rotate(-90 61.8 146.5)">RCLK</text>
<text x="64.4" y="144.2" transform="rotate(-90 64.4 144.2)">~{OE}</text>
<text x="69.1" y="149.5">GND</text>
<text x="111.1" y="145.6">74HC595</text>
<text x="122.4" y="149.5">VCC</text>
<text x="125.3" y="145.3" transform="rotate(-90 125.3 145.3)">SER</text>
<text x="130.4" y="147.7" transform="rotate(-90 130.4 147.7)">SRCLK</text>
<text x="132.9" y="147.7" transform="rotate(-90 132.9 147.7)">~{SRCLR}</text>
<text x="138" y="146.5" transform="rotate(-90 138 146.5)">RCLK</text>
<text x="140.6" y="144.2" transform="rotate(-90 140.6 144.2)">~{OE}</text>
<text x="145.3" y="149.5">GND</text>
<text x="49.1" y="155.7" transform="rotate(-90 49.1 155.7)">QA</text>
<text x="51.7" y="155.7" transform="rotate(-90 51.7 155.7)">QB</text>
<text x="54.2" y="155.7" transform="rotate(-90 54.2 155.7)">QC</text>
<text x="56.7" y="155.7" transform="rotate(-90 56.7 155.7)">QD</text>
<text x="59.3" y="155.7" transform="rotate(-90 59.3 155.7)">QE</text>
<text x="61.8" y="155.7" transform="rotate(-90 61.8 155.7)">QF</text>
<text x="64.4" y="155.7" transform="rotate(-90 64.4 155.7)">QG</text>
<text x="66.9" y="155.7" transform="rotate(-90 66.9 155.7)">QH</text>
<text x="72" y="155.7" transform="rotate(-90 72 155.7)">QH'</text>
<text x="74.2" y="154.5">GND</text>
<text x="125.3" y="155.7" transform="rotate(-90 125.3 155.7)">QA</text>
<text x="127.9" y="155.7" transform="rotate(-90 127.9 155.7)">QB</text>
<text x="130.4" y="155.7" transform="rotate(-90 130.4 155.7)">QC</text>
<text x="132.9" y="155.7" transform="rotate(-90 132.9 155.7)">QD</text>
<text x="135.5" y="155.7" transform="rotate(-90 135.5 155.7)">QE</text>
<text x="138" y="155.7" transform="rotate(-90 138 155.7)">QF</text>
<text x="140.6" y="155.7" transform="rotate(-90 140.6 155.7)">QG</text>
<text x="143.1" y="155.7" transform="rotate(-90 143.1 155.7)">QH</text>
<text x="148.2" y="155.7" transform="rotate(-90 148.2 155.7)">QH'</text>
<text x="150.4" y="154.5">GND</text>
<text x="25.4" y="173.6">R1</text>
<text x="34.3" y="173.6">R2</text>
<text x="43.2" y="173.6">R3</text>
<text x="52.1" y="173.6">R4</text>
<text x="61" y="173.6">R5</text>
<text x="69.9" y="173.6">R6</text>
<text x="78.7" y="173.6">R7</text>
<text x="87.6" y="173.6">R8</text>
<text x="101.6" y="173.6">R9</text>
<text x="110.5" y="173.6">R10</text>
<text x="119.4" y="173.6">R11</text>
<text x="128.3" y="173.6">R12</text>
<text x="137.2" y="173.6">R13</text>
<text x="146.1" y="173.6">R14</text>
<text x="154.9" y="173.6">R15</text>
<text x="163.8" y="173.6">R16</text>
<text x="25.4" y="176.1">220</text>
<text x="34.3" y="176.1">220</text>
<text x="43.2" y="176.1">220</text>
<text x="52.1" y="176.1">220</text>
<text x="61" y="176.1">220</text>
<text x="69.9" y="176.1">220</text>
<text x="78.7" y="176.1">220</text>
<text x="87.6" y="176.1">220</text>
<text x="101.6" y="176.1">220</text>
<text x="110.5" y="176.1">220</text>
<text x="119.4" y="176.1">220</text>
<text x="128.3" y="176.1">220</text>
<text x="137.2" y="176.1">220</text>
<text x="146.1" y="176.1">220</text>
<text x="154.9" y="176.1">220</text>
<text x="163.8" y="176.1">220</text>
<text x="26.7" y="182.8">D1</text>
<text x="26.7" y="185.3">LED</text>
<text x="35.6" y="182.8">D2</text>
<text x="35.6" y="185.3">LED</text>
<text x="44.5" y="182.8">D3</text>
<text x="44.5" y="185.3">LED</text>
<text x="53.3" y="182.8">D4</text>
<text x="53.3" y="185.3">LED</text>
<text x="62.2" y="182.8">D5</text>
<text x="62.2" y="185.3">LED</text>
<text x="71.1" y="182.8">D6</text>
<text x="71.1" y="185.3">LED</text>
<text x="80" y="182.8">D7</text>
<text x="80" y="185.3">LED</text>
<text x="88.9" y="182.8">D8</text>
<text x="88.9" y="185.3">LED</text>
<text x="102.9" y="182.8">D9</text>
<text x="102.9" y="185.3">LED</text>
<text x="111.8" y="185.3">LED</text>
<text x="111.8" y="182.8">D10</text>
<text x="120.7" y="185.3">LED</text>
<text x="120.7" y="182.8">D11</text>
<text x="129.5" y="185.3">LED</text>
<text x="129.5" y="182.8">D12</text>
<text x="138.4" y="185.3">LED</text>
<text x="138.4" y="182.8">D13</text>
<text x="147.3" y="185.3">LED</text>
<text x="147.3" y="182.8">D14</text>
<text x="156.2" y="185.3">LED</text>
<text x="156.2" y="182.8">D15</text>
<text x="165.1" y="185.3">LED</text>
<text x="165.1" y="182.8">D16</text>
<text x="159.3" y="193.9">GND</text>
</g>
<g font-size="1.8" fill="#a90000">
<text x="92.5" y="32.4" transform="rotate(-90 92.5 32.4)">39</text>
<text x="97.5" y="32.4" transform="rotate(-90 97.5 32.4)">40</text>
<text x="102.6" y="32.4" transform="rotate(-90 102.6 32.4)">36</text>
<text x="238.1" y="34">A</text>
<text x="250.1" y="34">S1</text>
<text x="238" y="36.6">C</text>
<text x="238" y="39.1">B</text>
<text x="250.1" y="39.1">S2</text>
<text x="75.5" y="44.2">30</text>
<text x="75.5" y="46.7">37</text>
<text x="76.1" y="51.8">1</text>
<text x="76.1" y="54.4">2</text>
<text x="76.1" y="56.9">4</text>
<text x="76.1" y="59.4">5</text>
<text x="117.4" y="54.4">21</text>
<text x="117.4" y="56.9">22</text>
<text x="117.4" y="59.4">24</text>
<text x="76.1" y="62">6</text>
<text x="76.1" y="64.5">7</text>
<text x="117.4" y="62">25</text>
<text x="117.4" y="64.5">26</text>
<text x="75.5" y="69.6">10</text>
<text x="76.1" y="67.1">9</text>
<text x="117.4" y="67.1">27</text>
<text x="117.4" y="69.6">29</text>
<text x="75.5" y="72.1">11</text>
<text x="75.5" y="74.7">12</text>
<text x="75.5" y="77.2">14</text>
<text x="117.4" y="74.7">35</text>
<text x="245.8" y="75.9">T</text>
<text x="75.5" y="79.8">15</text>
<text x="75.5" y="82.3">16</text>
<text x="117.4" y="79.8">31</text>
<text x="117.4" y="82.3">32</text>
<text x="245.7" y="78.5">S</text>
<text x="75.5" y="84.8">17</text>
<text x="75.5" y="87.4">19</text>
<text x="75.5" y="89.9">20</text>
<text x="117.4" y="84.8">34</text>
<text x="117.4" y="89.9">33</text>
<text x="97.5" y="101.7" transform="rotate(-90 97.5 101.7)">3</text>
<text x="245.7" y="116.6">S</text>
<text x="245.8" y="114">T</text>
<text x="48" y="141" transform="rotate(-90 48 141)">14</text>
<text x="53.1" y="141" transform="rotate(-90 53.1 141)">11</text>
<text x="55.6" y="141" transform="rotate(-90 55.6 141)">10</text>
<text x="60.7" y="141" transform="rotate(-90 60.7 141)">12</text>
<text x="63.2" y="141" transform="rotate(-90 63.2 141)">13</text>
<text x="124.2" y="141" transform="rotate(-90 124.2 141)">14</text>
<text x="129.3" y="141" transform="rotate(-90 129.3 141)">11</text>
<text x="131.8" y="141" transform="rotate(-90 131.8 141)">10</text>
<text x="136.9" y="141" transform="rotate(-90 136.9 141)">12</text>
<text x="139.4" y="141" transform="rotate(-90 139.4 141)">13</text>
<text x="43.1" y="148.3">16</text>
<text x="74.2" y="148.3">8</text>
<text x="119.3" y="148.3">16</text>
<text x="150.4" y="148.3">8</text>
<text x="48" y="158.8" transform="rotate(-90 48 158.8)">15</text>
<text x="50.5" y="158.2" transform="rotate(-90 50.5 158.2)">1</text>
<text x="53.1" y="158.2" transform="rotate(-90 53.1 158.2)">2</text>
<text x="55.6" y="158.2" transform="rotate(-90 55.6 158.2)">3</text>
<text x="58.2" y="158.2" transform="rotate(-90 58.2 158.2)">4</text>
<text x="60.7" y="158.2" transform="rotate(-90 60.7 158.2)">5</text>
<text x="63.2" y="158.2" transform="rotate(-90 63.2 158.2)">6</text>
<text x="65.8" y="158.2" transform="rotate(-90 65.8 158.2)">7</text>
<text x="70.9" y="158.2" transform="rotate(-90 70.9 158.2)">9</text>
<text x="124.2" y="158.8" transform="rotate(-90 124.2 158.8)">15</text>
<text x="126.7" y="158.2" transform="rotate(-90 126.7 158.2)">1</text>
<text x="129.3" y="158.2" transform="rotate(-90 129.3 158.2)">2</text>
<text x="131.8" y="158.2" transform="rotate(-90 131.8 158.2)">3</text>
<text x="134.4" y="158.2" transform="rotate(-90 134.4 158.2)">4</text>
<text x="136.9" y="158.2" transform="rotate(-90 136.9 158.2)">5</text>
<text x="139.4" y="158.2" transform="rotate(-90 139.4 158.2)">6</text>
<text x="142" y="158.2" transform="rotate(-90 142 158.2)">7</text>
<text x="147.1" y="158.2" transform="rotate(-90 147.1 158.2)">9</text>
</g>
</svg>
